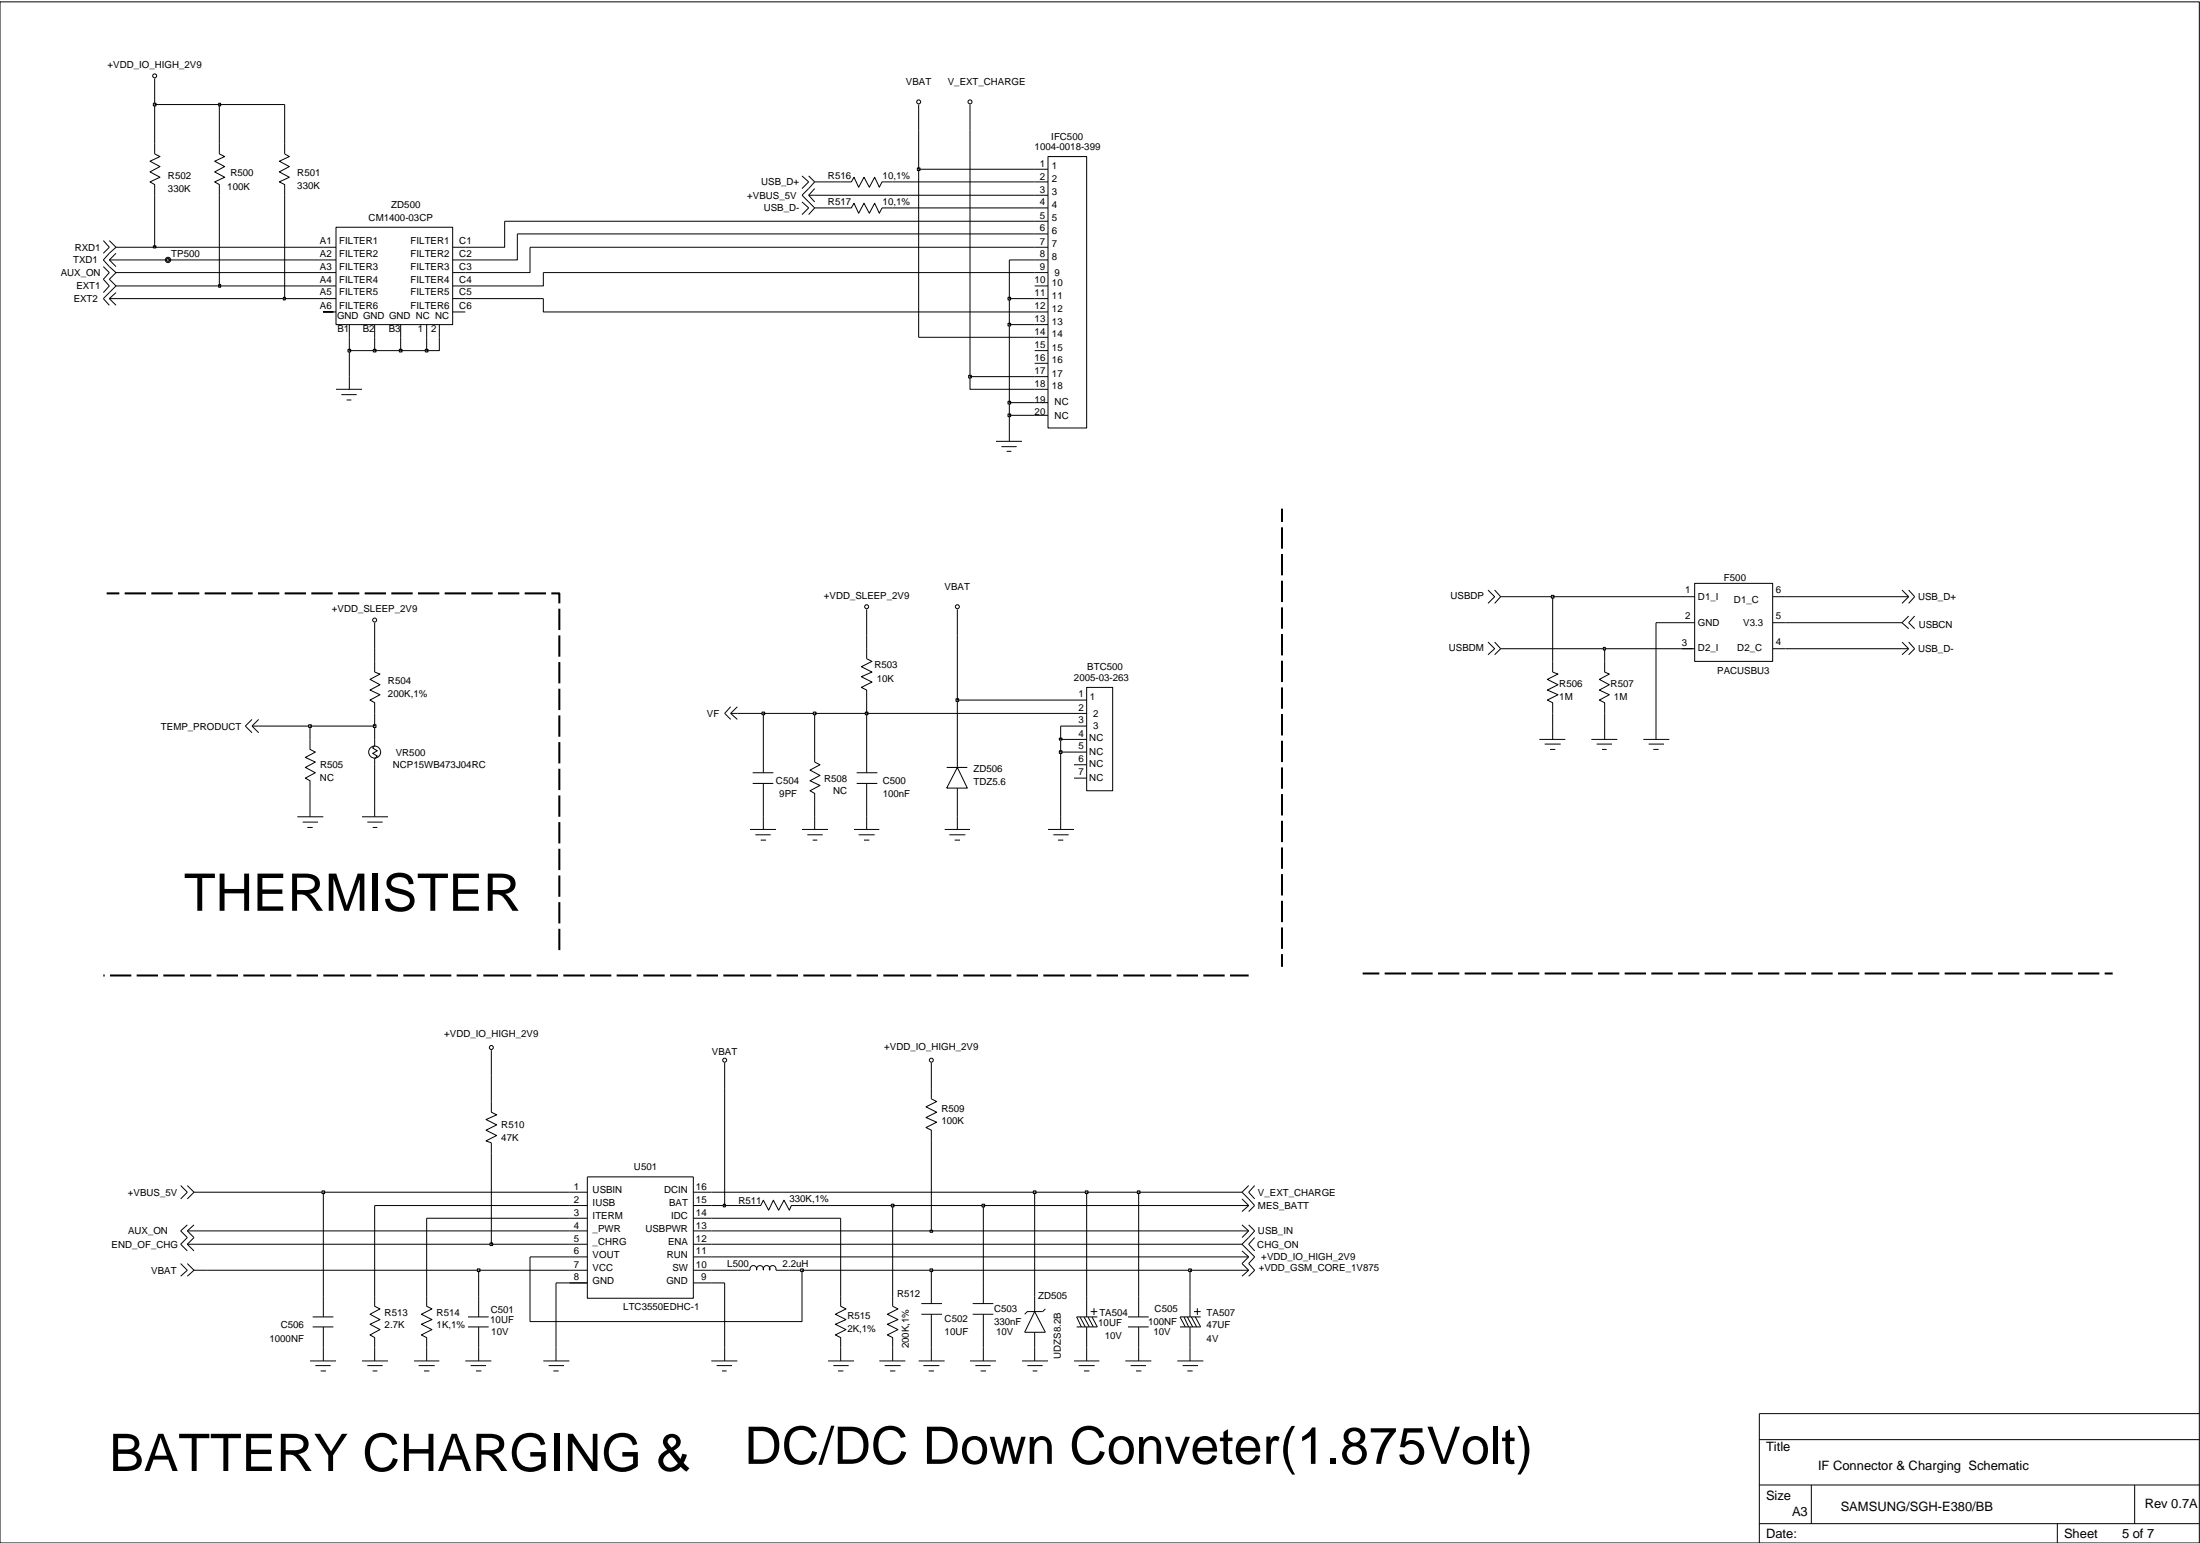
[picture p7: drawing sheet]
<svg xmlns="http://www.w3.org/2000/svg" width="279mm" height="196mm" viewBox="0 0 279 196" stroke-linecap="round" stroke-linejoin="round" font-family="sans-serif">
<g fill="none" stroke="#000" stroke-width=".13">
<path d="M19.6 18.2v1.3l.7 .4-1.3 .6 1.3 .6-1.3 .7 1.3 .7-1.3 .6 .6 .3v1.4M19.6 10v3.3M27.9 18.2v1.3l.6 .4-1.2 .6 1.2 .6-1.2 .7 1.2 .7-1.2 .6 .6 .3v1.4M36.2 18.2v1.3l.5 .4-1.2 .6 1.2 .6-1.2 .7 1.2 .7-1.2 .6 .7 .3v1.4M116.7 13.3v3.3M123.2 13.3v3.3M133.1 19.9h4.9v34.4h-4.9zM13.1 30.5l.8 .9-.8 .8M13.1 33.8l.8 .8-.8 .9 .8 .8-.8 .8M13.9 30.5l.8 .9-1.6 1.6 1.6 1.6-.8 .9 .8 .8-1.6 1.6 .8 .9M13.9 37.9l.8 .9M13.9 37.9h.8"/>
<path d="M13.9 33h.8M13.9 33l.8 .8M14.7 37.1l-.8 .8M14.7 32.2l-.8 .8M41.1 37.9h1.6M41.1 33h1.6M41.1 34.6h1.6M41.1 36.3h1.6M41.1 31.4h1.6M42.3 39.6h-1.2h1.6M42.7 28.9h14.8v12.3h-14.8zM57.5 37.9h1.6"/>
<path d="M57.5 33h1.6M57.5 34.6h1.6M57.5 36.3h1.6M57.5 39.6h1.6M57.5 31.4h1.6M101.9 22.3l.8 .8-.8 .8M101.9 25.6l.8 .8-.8 .8M102.7 24.8h.8M102.7 22.3l.8 .8-1.6 1.7 1.6 1.6-.8 .8M102.7 24.8l.8 .8M103.5 23.9l-.8 .9M106.8 26.4h1.3l.4-.6 .6 1.3 .6-1.3 .7 1.3 .7-1.3 .6 1.3 .3-.7h1.4"/>
<path d="M106.8 23.1h1.3l.4-.6 .6 1.3 .6-1.3 .7 1.3 .7-1.3 .6 1.3 .3-.7h1.4M131.4 26.4h1.7M131.4 37.9h1.7M131.4 28.1h1.7M131.4 21.5h1.7M131.4 33h1.7M131.4 34.6h1.7M131.4 36.3h1.7M131.4 39.6h1.7M131.4 29.7h1.7M131.4 23.1h1.7M131.4 24.8h1.7"/>
<path d="M131.4 31.4h1.7M42.7 49.4h3.3M43.3 50.1h2M44 50.8h.6M44.4 41.2v1.6M44.4 47.8v1.6M47.6 41.2v1.6M50.9 41.2v1.6M54.2 41.2v1.6M55.8 41.2v1.6M126.5 56h3.3M127.2 56.7h1.9"/>
<path d="M127.8 57.3h.6M128.2 54.3v1.7M131.4 42.8h1.7M131.4 41.2h1.7M131.4 52.7h1.7M131.4 44.5h1.7M131.4 46.1h1.7M131.4 47.8h1.7M131.4 51.1h1.7M131.4 49.4h1.7M47.6 79.1v3.3M110.1 77.4v3.3"/>
<path d="M121.6 77.4v3.3M189 74.9l.8 .9-.8 .8M189.8 74.9l.8 .9-.8 .8M213.6 75.8h1.6M213.6 79.1h1.6M215.2 74.1h9.9v9.9h-9.9zM225.1 75.8h1.6M225.1 79.1h1.6M241.6 74.9l.8 .9M241.6 75.8h.8M242.4 74.9l.8 .9-.8 .8M242.4 75.8l-.8 .8"/>
<path d="M242.4 78.2l-.8 .9 .8 .7M243.2 78.2l-.8 .9 .8 .7M32 92.2h.9M32 91.3l-.8 .9 .8 .8M32 92.2l.9 .8M32.9 91.3l-.9 .9M39.4 93.9v1.2l.6 .4-1.2 .7 1.2 .6-1.2 .6 1.2 .7-1.2 .7 .6 .3v1.3M47.6 84v1.3l.7 .3-1.3 .7 1.3 .6-1.3 .7 1.3 .6-1.3 .7 .6 .3v1.4M47.6 93.9v.7l-.3 .4 .6 .3-.6 .4 .6 .3-.3 .3v.8M92.8 89.7l-.8 .9 .8 .7M92.8 90.6l.8 .7M92.8 90.6h.8"/>
<path d="M93.6 89.7l-.8 .9M95.6 98.1h2.6M95.6 99.5h2.6M96.9 95.5v2.6M96.9 99.5v2.6M103.5 95.5v1.3l.6 .3-1.2 .7 1.2 .6-1.2 .7 1.2 .6-1.2 .7 .6 .3v1.4M108.8 98.1h2.6M108.8 99.5h2.6M110.1 82.4v1.2l.6 .4-1.3 .6 1.3 .7-1.3 .6 1.3 .7-1.3 .7 .7 .3v1.3M110.1 95.5v2.6M110.1 99.5v2.6M120.2 97.4h2.7"/>
<path d="M121.6 97.4l1.3 2.7h-2.7zM121.6 95.5v1.9M136.4 90.6h1.6M136.4 93.9h1.6M136.4 88.9h1.6M136.4 98.8h1.6M136.4 92.2h1.6M136.4 97.1h1.6M136.4 95.5h1.6M138 87.3h3.3v13.1h-3.3zM189 81.5l.8 .9-.8 .7M189.8 81.5l.8 .9-.8 .7"/>
<path d="M195.5 93.9h3.3M196.2 94.5h2M196.8 95.1h.7M197.2 84v1.3l.7 .3-1.4 .7 1.4 .6-1.4 .7 1.4 .6-1.4 .7 .7 .3v1.4M197.2 92.2v1.7M202.1 93.9h3.3M202.8 94.5h1.9M203.5 95.1h.5M203.8 84v1.3l.6 .3-1.3 .7 1.3 .6-1.3 .7 1.3 .6-1.3 .7 .7 .3v1.4M203.8 92.2v1.7M208.7 93.9h3.3M209.4 94.5h1.9"/>
<path d="M210 95.1h.7M210.3 92.2v1.7M213.6 82.4h1.6M225.1 82.4h1.6M241.6 81.5l.8 .9M241.6 82.4h.8M242.4 81.5l.8 .9-.8 .7M242.4 82.4l-.8 .7M37.8 103.7h3.3M38.4 104.4h2M39 105.1h.7M39.4 102.1v1.6"/>
<path d="M46 103.7h3.3M46.7 104.4h1.9M47.3 105.1h.6M47.6 102.1v1.6M95.2 105.3h3.4M95.9 106h2M96.6 106.7h.7M96.9 103.7v1.6M101.9 105.3h3.3M102.5 106h2M103.2 106.7h.6M103.5 103.7v1.6"/>
<path d="M108.5 105.3h3.2M109.1 106h2M109.7 106.7h.7M110.1 103.7v1.6M120 105.3h3.2M120.6 106h2M121.2 106.7h.7M121.6 100.1v2M121.6 103.7v1.6M133.1 105.3h3.3M133.8 106h1.9M134.4 106.7h.6"/>
<path d="M134.7 103.7v1.6M62.4 139.9v1.3l.7 .3-1.4 .6 1.4 .7-1.4 .7 1.4 .7-1.4 .6 .7 .3v1.4M62.4 133.3v3.2M92 134.9v3.3M118.3 134.9v4.6l.7 .4-1.4 .6 1.4 .7-1.4 .7 1.4 .6-1.4 .7 .7 .3v1.3M22.9 150.5l.9 .9-.9 .8M23.8 156.3l.8 .8-.8 .9 .8 .8M23.8 155.5l-.9 .8 .9 .8-.9 .9 .9 .8M23.8 158h.8M23.8 156.3h.8M23.8 150.5l.8 .9-.8 .8M24.6 155.5l-.8 .8"/>
<path d="M41.1 151.4v15.8M47.6 153.1v12.7l.7 .4-1.3 .7 1.3 .6-1.3 .6 1.3 .7-1.3 .7 .6 .3v3M54.2 154.7v11.1l.7 .4-1.4 .7 1.4 .6-1.4 .6 1.4 .7-1.4 .7 .7 .3v3M67.3 159.6v8.2h34.6v-6.5M72.3 153.1h2.3M72.3 158h2.3M72.3 151.4h2.3M72.3 154.7h2.3M72.3 156.3h2.3M72.3 159.6h2.3M74.6 149.4h13.5v15.4h-13.5zM88.1 153.1h2.2"/>
<path d="M88.1 158h2.2M88.1 151.4h2.2M88.1 154.7h2.2M88.1 156.3h2.2M88.1 159.6h2.2M95.2 153.1h1.4l.3-.7 .7 1.3 .6-1.3 .7 1.3 .7-1.3 .6 1.3 .3-.6h1.4M106.8 154.7v11.1l.6 .4-1.3 .7 1.3 .6-1.3 .6 1.3 .7-1.3 .7 .7 .3v3M113.4 153.1v12.7l.6 .4-1.3 .7 1.3 .6-1.3 .6 1.3 .7-1.3 .7 .7 .3v3M124.9 153.1v12.4M131.4 151.4v15.1M138 151.4v15.8M144.6 151.4v15.8"/>
<path d="M157.7 152.2l.9 .9-.9 .7M157.7 153.1h.9M157.7 156.3h.9M157.7 159.6h.9M157.7 155.5l.9 .8M157.7 158.8l.9 .8M158.6 150.5l-.9 .9 1.6 1.7-.7 .7M158.6 159.6l-.9 .8 .9 .9M158.6 155.5l.7 .8-1.6 1.7 1.6 1.6-.7 .8 .7 .9-.7 .7M158.6 156.3l-.9 .8M159.3 157.1l-.7 .9 .7 .8M159.3 150.5l-.7 .9 .7 .8"/>
<path d="M22.9 160.4l.9 .9-.9 .7M23.8 160.4l.8 .9-.8 .7M24.6 161.3h36.2v5.9M39.4 172.8h3.3M39.7 167.2h2.6M39.7 168.5h2.6M40 173.4h2M40.7 174.1h.7M41.1 168.5v4.3M46 172.8h3.3M46.7 173.4h1.9M47.3 174.1h.6"/>
<path d="M52.6 172.8h3.2M53.2 173.4h2M53.8 174.1h.7M59.1 172.8h3.3M59.4 167.2h2.7M59.4 168.5h2.7M59.8 173.4h1.9M60.5 174.1h.6M60.8 168.5v4.3M69 172.8h3.3M69.7 173.4h1.9M70.3 174.1h.7"/>
<path d="M72.3 161.3h2.3M74.6 162.9h-4v9.9M88.1 162.9h3.9v9.9M88.1 161.3h2.2M90.3 172.8h3.3M91 173.4h2M91.7 174.1h.6M93.6 161.3h1.6M95.3 161.3a.42 .42 0 0 1 .4-.6 .42 .42 0 0 1 .4 .6M96.1 161.3a.42 .42 0 0 1 .4-.6 .42 .42 0 0 1 .4 .6M97 161.3a.42 .42 0 0 1 .4-.6 .42 .42 0 0 1 .3 .6M97.7 161.3a.42 .42 0 0 1 .4-.6 .42 .42 0 0 1 .4 .6"/>
<path d="M98.6 161.3h1.6M105.2 172.8h3.3M105.8 173.4h2M106.4 174.1h.7M111.7 172.8h3.3M112.4 173.4h2M113 174.1h.7M116.7 172.8h3.3M117 166.9h2.6M117 165.5h2.6M117.3 173.4h2M117.9 174.1h.7"/>
<path d="M118.3 161.3v4.2M118.3 166.9v5.9M123.2 172.8h3.3M123.5 166.9h2.7M123.5 165.5h2.7M123.9 173.4h1.9M124.5 174.1h.7M124.9 166.9v5.9M129.8 172.8h3.3M130.5 173.4h1.9M131.1 174.1h.6M131.4 169.1v3.7"/>
<path d="M131.4 166.5l1.4 2.6h-2.7zM132.8 166.2l-.4 .3h-1.9l-.4 .4M136.4 172.8h3.2M137 173.4h2M137.2 167.2l.6 1.3M137.7 174.1h.6M137.7 167.2l.6 1.3M138 168.5v4.3M138.2 167.2l.7 1.3M138.5 166.5h.9M138.7 167.2l.7 1.3h-2.7M138.9 166.1v.8"/>
<path d="M139.4 167.2h-2.7l.6 1.3M142.9 172.8h3.3M143.3 167.2h2.6M143.3 168.5h2.6M143.6 173.4h1.9M144.3 174.1h.6M144.6 168.5v4.3M149.5 172.8h3.3M150.2 173.4h1.9M150.4 167.2l.6 1.3M150.8 167.2l.7 1.3M150.8 174.1h.7"/>
<path d="M151.1 161.3v5.9M151.1 168.5v4.3M151.3 167.2l.7 1.3M151.6 166.5h.9M151.8 167.2l.7 1.3h-2.6M152.1 166.1v.8M152.5 167.2h-2.6l.6 1.3M157.7 161.3h.9M158.6 161.3l-.9 .7"/>
<circle cx="19.6" cy="9.6" r=".25"/>
<circle cx="116.7" cy="12.9" r=".25"/>
<circle cx="123.2" cy="12.9" r=".25"/>
<circle cx="21.3" cy="33" r=".34"/>
<circle cx="47.6" cy="78.7" r=".25"/>
<circle cx="110.1" cy="77" r=".25"/>
<circle cx="121.6" cy="77" r=".25"/>
<circle cx="47.6" cy="95.5" r=".76"/>
<circle cx="62.4" cy="133" r=".25"/>
<circle cx="92" cy="134.6" r=".25"/>
<circle cx="118.3" cy="134.6" r=".25"/>
</g>
<path d="M60.6 161.1h.4v.3h-.4z" fill="#c3c3c3"/>
<path d="M60.6 161.1h.4v.3h-.4zM60.8 161.3h11.5M90.3 161.3h3.3M100.2 161.3h1.7" fill="none" stroke="#000" stroke-width=".13"/>
<path d="M101.7 161.1h.3v.3h-.3z" fill="#c3c3c3"/>
<path d="M101.7 161.1h.3v.3h-.3zM101.9 161.3h16.4" fill="none" stroke="#000" stroke-width=".13"/>
<path d="M118.1 161.1h.3v.3h-.3z" fill="#c3c3c3"/>
<path d="M118.1 161.1h.3v.3h-.3zM118.3 161.3h32.8" fill="none" stroke="#000" stroke-width=".13"/>
<path d="M151 161.1h.3v.3h-.3z" fill="#c3c3c3"/>
<path d="M24.6 158h37.8M67.3 159.6h5M90.3 159.6h67.4M151 161.1h.3v.3h-.3zM151.1 161.3h6.6" fill="none" stroke="#000" stroke-width=".13"/>
<path d="M62.2 157.8h.4v.3h-.4z" fill-rule="evenodd" fill="#c3c3c3"/>
<path d="M24.6 156.3h47.7M62.2 157.8h.4v.3h-.4zM62.4 146.5v11.5h9.9M90.3 158h67.4M90.3 156.3h28" fill="none" stroke="#000" stroke-width=".13"/>
<path d="M118.1 156.2h.3v.2h-.3z" fill="#c3c3c3"/>
<path d="M47.6 153.1h24.7M54.2 154.7h18.1M90.3 154.7h16.5M90.3 153.1h1.7M118.1 156.2h.3v.2h-.3zM118.3 144.8v11.5h39.4" fill="none" stroke="#000" stroke-width=".13"/>
<path d="M91.9 152.9h.2v.3h-.2z" fill-rule="evenodd" fill="#c3c3c3"/>
<path d="M92 138.2v14.9h3.2M91.9 152.9h.2v.3h-.2zM101.9 153.1h11.5" fill="none" stroke="#000" stroke-width=".13"/>
<path d="M113.2 152.9h.3v.3h-.3z" fill-rule="evenodd" fill="#c3c3c3"/>
<path d="M113.2 152.9h.3v.3h-.3zM113.4 153.1h11.5" fill="none" stroke="#000" stroke-width=".13"/>
<path d="M124.7 152.9h.4v.3h-.4z" fill="#c3c3c3"/>
<path d="M24.6 151.4h16.5M124.7 152.9h.4v.3h-.4zM124.9 153.1h32.8" fill="none" stroke="#000" stroke-width=".13"/>
<path d="M40.9 151.2h.3v.3h-.3z" fill-rule="evenodd" fill="#c3c3c3"/>
<path d="M40.9 151.2h.3v.3h-.3zM41.1 151.4h31.2M90.3 151.4h41.1" fill="none" stroke="#000" stroke-width=".13"/>
<path d="M131.2 151.2h.4v.3h-.4z" fill="#c3c3c3"/>
<path d="M131.2 151.2h.4v.3h-.4zM131.4 151.4h6.6" fill="none" stroke="#000" stroke-width=".13"/>
<path d="M137.8 151.2h.4v.3h-.4z" fill="#c3c3c3"/>
<path d="M137.8 151.2h.4v.3h-.4zM138 151.4h6.6" fill="none" stroke="#000" stroke-width=".13"/>
<path d="M144.4 151.2h.4v.3h-.4z" fill="#c3c3c3"/>
<g fill="none" stroke="#000" stroke-width=".13">
<path d="M47.6 97.1v5M96.9 90.6v4.9M103.5 90.6v4.9M110.1 90.6v4.9M121.6 92.2v3.3M134.7 95.5v8.2M39.4 100.4v1.7M96.9 102.1v1.6M103.5 102.1v1.6M110.1 102.1v1.6M121.6 102.1v1.6M62.4 136.5v3.4"/>
<path d="M144.4 151.2h.4v.3h-.4zM144.6 151.4h13.1"/>
</g>
<path d="M134.5 95.3h.4v.4h-.4z" fill="#c3c3c3"/>
<path d="M39.4 92.2v1.7M47.6 92.2v1.7M134.5 95.3h.4v.4h-.4zM134.7 93.9v1.6h1.7" fill="none" stroke="#000" stroke-width=".13"/>
<path d="M134.5 93.7h.4v.3h-.4z" fill="#c3c3c3"/>
<path d="M32.9 92.2h6.5M134.5 93.7h.4v.3h-.4zM134.7 92.2v1.7h1.7" fill="none" stroke="#000" stroke-width=".13"/>
<path d="M39.2 92h.3v.4h-.3z" fill-rule="evenodd" fill="#c3c3c3"/>
<path d="M39.2 92h.3v.4h-.3zM39.4 92.2h8.2" fill="none" stroke="#000" stroke-width=".13"/>
<path d="M47.4 92h.4v.4h-.4z" fill-rule="evenodd" fill="#c3c3c3"/>
<path d="M210.3 79.1v13.1M47.4 92h.4v.4h-.4zM47.6 90.6v1.6M93.6 90.6h3.3M121.6 88.9v3.3M134.7 92.2h1.7M197.2 90.6v1.6M203.8 90.6v1.6" fill="none" stroke="#000" stroke-width=".13"/>
<path d="M96.8 90.4h.3v.3h-.3z" fill-rule="evenodd" fill="#c3c3c3"/>
<path d="M96.8 90.4h.3v.3h-.3zM96.9 90.6h6.6" fill="none" stroke="#000" stroke-width=".13"/>
<path d="M103.3 90.4h.3v.3h-.3z" fill-rule="evenodd" fill="#c3c3c3"/>
<path d="M103.3 90.4h.3v.3h-.3zM103.5 90.6h6.6" fill="none" stroke="#000" stroke-width=".13"/>
<path d="M109.9 90.4h.3v.3h-.3z" fill="#c3c3c3"/>
<path d="M109.9 90.4h.3v.3h-.3zM110.1 88.9v1.7h26.3" fill="none" stroke="#000" stroke-width=".13"/>
<path d="M121.4 88.7h.4v.4h-.4z" fill-rule="evenodd" fill="#c3c3c3"/>
<path d="M197.2 75.8v8.2M47.6 82.4v1.6M110.1 80.7v1.7M121.4 88.7h.4v.4h-.4zM121.6 80.7v8.2h14.8M190.6 82.4h13.2v1.6" fill="none" stroke="#000" stroke-width=".13"/>
<path d="M203.6 82.2h.3v.3h-.3z" fill="#c3c3c3"/>
<path d="M190.6 75.8h6.6M210.3 79.1h3.3M226.7 79.1h14.9M203.6 82.2h.3v.3h-.3zM203.8 82.4h9.8M226.7 82.4h14.9" fill="none" stroke="#000" stroke-width=".13"/>
<path d="M197 75.6h.4v.3h-.4z" fill="#c3c3c3"/>
<path d="M128.2 52.7v1.6M197 75.6h.4v.3h-.4zM197.2 75.8h16.4M226.7 75.8h14.9" fill="none" stroke="#000" stroke-width=".13"/>
<path d="M128 52.6h.4v.3h-.4z" fill="#c3c3c3"/>
<path d="M128 52.6h.4v.3h-.4zM128.2 51.1v1.6h3.2" fill="none" stroke="#000" stroke-width=".13"/>
<path d="M128 51h.4v.3h-.4z" fill-rule="evenodd" fill="#c3c3c3"/>
<path d="M44.4 44.5v3.3M123.2 47.8v1.6h8.2M128 51h.4v.3h-.4zM128.2 41.2v9.9h3.2" fill="none" stroke="#000" stroke-width=".13"/>
<path d="M123 47.6h.4v.4h-.4z" fill="#c3c3c3"/>
<path d="M123.2 16.6v31.2h8.2M123 47.6h.4v.4h-.4z" fill="none" stroke="#000" stroke-width=".13"/>
<path d="M44.2 44.3h.3v.4h-.3z" fill-rule="evenodd" fill="#c3c3c3"/>
<path d="M44.2 44.3h.3v.4h-.3zM44.4 42.8v1.7h3.2" fill="none" stroke="#000" stroke-width=".13"/>
<path d="M47.4 44.3h.4v.4h-.4z" fill-rule="evenodd" fill="#c3c3c3"/>
<path d="M47.4 44.3h.4v.4h-.4zM47.6 42.8v1.7h3.3" fill="none" stroke="#000" stroke-width=".13"/>
<path d="M50.7 44.3h.4v.4h-.4z" fill-rule="evenodd" fill="#c3c3c3"/>
<path d="M50.7 44.3h.4v.4h-.4zM50.9 42.8v1.7h3.3" fill="none" stroke="#000" stroke-width=".13"/>
<path d="M54 44.3h.4v.4h-.4z" fill-rule="evenodd" fill="#c3c3c3"/>
<path d="M116.7 21.5v21.3h14.7M54 44.3h.4v.4h-.4zM54.2 42.8v1.7h1.6v-1.7" fill="none" stroke="#000" stroke-width=".13"/>
<path d="M128 41h.4v.4h-.4z" fill="#c3c3c3"/>
<path d="M14.7 37.9h21.5M69 37.9v1.7h62.4M128.2 37.9v3.3h3.2M128 41h.4v.4h-.4z" fill="none" stroke="#000" stroke-width=".13"/>
<path d="M36 37.7h.2v.4h-.2z" fill-rule="evenodd" fill="#c3c3c3"/>
<path d="M36 37.7h.2v.4h-.2zM36.2 24.8v13.1h4.9M59.1 37.9h9.9" fill="none" stroke="#000" stroke-width=".13"/>
<path d="M128 37.7h.4v.4h-.4z" fill-rule="evenodd" fill="#c3c3c3"/>
<path d="M14.7 36.3h13.2M128 37.7h.4v.4h-.4zM128.2 33v4.9h3.2" fill="none" stroke="#000" stroke-width=".13"/>
<path d="M27.8 36.1h.2v.4h-.2z" fill-rule="evenodd" fill="#c3c3c3"/>
<path d="M14.7 34.6h26.4M14.7 33h6.6M27.8 36.1h.2v.4h-.2zM27.9 24.8v11.5h13.2M67.3 31.4v3.2h-8.2M131.4 34.6h-62.4v1.7h-9.9" fill="none" stroke="#000" stroke-width=".13"/>
<path d="M21.2 32.8h.3v.4h-.3z" fill="#c3c3c3"/>
<path d="M14.7 31.4h4.9M21.2 32.8h.3v.4h-.3zM21.3 33h19.8M65.7 29.7v3.3h-6.6M128.2 33h3.2" fill="none" stroke="#000" stroke-width=".13"/>
<path d="M19.5 31.2h.3v.3h-.3z" fill="#c3c3c3"/>
<path d="M19.5 31.2h.3v.3h-.3zM19.6 24.8v6.6h21.5M65.7 29.7h65.7M67.3 31.4h64.1M103.5 26.4h3.3M103.5 24.8h27.9M103.5 23.1h3.3M113.4 26.4h18M113.4 23.1h18M131.4 28.1h-67.3v3.3h-5" fill="none" stroke="#000" stroke-width=".13"/>
<path d="M116.5 21.3h.3v.4h-.3z" fill-rule="evenodd" fill="#c3c3c3"/>
<path d="M19.6 13.3v4.9M27.9 13.3v4.9M36.2 13.3v4.9M116.7 16.6v4.9h14.7M116.5 21.3h.3v.4h-.3z" fill="none" stroke="#000" stroke-width=".13"/>
<path d="M19.5 13.1h.3v.3h-.3z" fill-rule="evenodd" fill="#c3c3c3"/>
<path d="M19.5 13.1h.3v.3h-.3zM19.6 13.3h8.3" fill="none" stroke="#000" stroke-width=".13"/>
<path d="M27.8 13.1h.2v.3h-.2z" fill-rule="evenodd" fill="#c3c3c3"/>
<path d="M0 .2h279.3v195.7h-279.3zM27.8 13.1h.2v.3h-.2zM27.9 13.3h8.3M279.3 179.5h-55.9v16.4M223.4 193.4h55.9M223.4 188.5h55.9M223.4 182.8h55.9M230 188.5v4.9M261.3 193.4v2.5M271.1 188.5v4.9" fill="none" stroke="#000" stroke-width=".13"/>
<g fill="none" stroke="#000" stroke-width=".25">
<path d="M13.5 75.3h1.7M15.8 75.3h2.7M19.2 75.3h2.7M22.6 75.3h2.7M26 75.3h2.7M29.4 75.3h2.7M32.8 75.3h2.7M36.2 75.3h2.7M39.5 75.3h2.7M42.9 75.3h2.7M46.3 75.3h2.7M49.7 75.3h2.7"/>
<path d="M53.1 75.3h2.7M56.5 75.3h2.7M59.9 75.3h2.7M63.2 75.3h2.8M66.6 75.3h2.7M70 75.3h1v1.3M71 77.3v2.7M162.8 64.6v1.7M162.8 67v2.7M162.8 70.3v2.7M162.8 73.7v2.7M162.8 77.1v2.7"/>
<path d="M71 80.7v2.7M71 84.1v2.7M71 87.4v2.8M71 90.8v2.7M71 94.2v2.7M71 97.6v2.7M162.8 80.5v2.7M162.8 83.9v2.7M162.8 87.3v2.7M162.8 90.7v2.7M162.8 94v2.8M162.8 97.4v2.7"/>
<path d="M71 101v2.7M71 104.4v2.7M71 107.8v2.7M71 111.1v2.8M71 114.5v2.7M71 117.9v2.7M162.8 100.8v2.7M162.8 104.2v2.7M162.8 107.6v2.7M162.8 111v2.7M162.8 114.4v2.7M162.8 117.8v2.7"/>
<path d="M13.1 123.8h.2M14 123.8h2.7M17.4 123.8h2.7M20.7 123.8h2.8M24.1 123.8h2.7M27.5 123.8h2.7M30.9 123.8h2.7M34.3 123.8h2.7M37.7 123.8h2.7M41.1 123.8h2.7M44.4 123.8h2.8M47.8 123.8h2.7"/>
<path d="M51.2 123.8h2.7M54.6 123.8h2.7M58 123.8h2.7M61.4 123.8h2.7M64.8 123.8h2.7M68.2 123.8h2.7M71.5 123.8h2.8M74.9 123.8h2.7M78.3 123.8h2.7M81.7 123.8h2.7M85.1 123.8h2.7M88.5 123.8h2.7"/>
<path d="M91.9 123.8h2.7M95.2 123.8h2.8M98.6 123.8h2.7M102 123.8h2.7M105.4 123.8h2.7M108.8 123.8h2.7M112.2 123.8h2.7M115.6 123.8h2.7M119 123.8h2.7M122.3 123.8h2.8M125.7 123.8h2.7M129.1 123.8h2.7"/>
<path d="M132.5 123.8h2.7M135.9 123.8h2.7M139.3 123.8h2.7M142.7 123.8h2.7M146 123.8h2.8M149.4 123.8h2.7M152.8 123.8h2.7M156.2 123.8h2.4M162.8 121.1v1.6M173.1 123.6h2.1M175.9 123.6h2.7M179.2 123.6h2.7"/>
<path d="M182.6 123.6h2.7M186 123.6h2.7M189.4 123.6h2.7M192.8 123.6h2.7M196.2 123.6h2.7M199.6 123.6h2.7M202.9 123.6h2.8M206.3 123.6h2.7M209.7 123.6h2.7M213.1 123.6h2.7M216.5 123.6h2.7M219.9 123.6h2.7"/>
<path d="M223.3 123.6h2.7M226.7 123.6h2.7M230 123.6h2.7M233.4 123.6h2.7M236.8 123.6h2.7M240.2 123.6h2.7M243.6 123.6h2.7M247 123.6h2.7M250.4 123.6h2.7M253.7 123.6h2.8M257.1 123.6h2.7M260.5 123.6h2.7"/>
<path d="M263.9 123.6h2.7M267.3 123.6h1"/>
</g>
<g font-size="6.6">
<text x="23.4" y="115.6">THERMISTER</text>
<text x="94.5" y="185.9">DC/DC Down Conveter(1.875Volt)</text>
<text x="13.9" y="186.8">BATTERY CHARGING &amp;</text>
</g>
<g font-size="1.6">
<text x="224.3" y="184.2">Title</text>
<text x="224.3" y="190.4">Size</text>
<text x="230.9" y="186.7">IF Connector &amp; Charging Schematic</text>
<text x="233.8" y="191.8">SAMSUNG/SGH-E380/BB</text>
<text x="272.4" y="191.4">Rev 0.7A</text>
<text x="224.3" y="195.3">Date:</text>
<text x="227.6" y="192.4">A3</text>
<text x="262.1" y="195.3">Sheet</text>
<text x="269.5" y="195.3">5 of 7</text>
</g>
<g font-size="1.2">
<text x="13.7" y="8.6">+VDD_IO_HIGH_2V9</text>
<text x="115.1" y="10.8">VBAT</text>
<text x="120.4" y="10.8">V_EXT_CHARGE</text>
<text x="133.5" y="17.8">IFC500</text>
<text x="21.3" y="22.8">R502</text>
<text x="29.3" y="22.4">R500</text>
<text x="37.8" y="22.3">R501</text>
<text x="37.8" y="23.9">330K</text>
<text x="96.7" y="23.5">USB_D+</text>
<text x="105.2" y="22.8">R516</text>
<text x="112.1" y="22.8">10,1%</text>
<text x="131.4" y="19">1004-0018-399</text>
<text x="132.1" y="22.8">2</text>
<text x="132.1" y="21.1">1</text>
<text x="133.6" y="23.1">2</text>
<text x="133.6" y="21.5">1</text>
<text x="21.3" y="24.4">330K</text>
<text x="28.9" y="24.1">100K</text>
<text x="46.8" y="28.1">CM1400-03CP</text>
<text x="49.7" y="26.4">ZD500</text>
<text x="94.9" y="25.2">+VBUS_5V</text>
<text x="97" y="26.8">USB_D-</text>
<text x="105.2" y="26">R517</text>
<text x="112.1" y="26">10,1%</text>
<text x="132.1" y="26.1">4</text>
<text x="132.1" y="27.8">5</text>
<text x="132.1" y="29.4">6</text>
<text x="132.1" y="24.5">3</text>
<text x="133.6" y="26.4">4</text>
<text x="133.6" y="28.1">5</text>
<text x="133.6" y="29.7">6</text>
<text x="133.6" y="24.8">3</text>
<text x="7.7" y="35.1">AUX_ON</text>
<text x="9.3" y="33.4">TXD1</text>
<text x="9.5" y="31.8">RXD1</text>
<text x="21.8" y="32.6">TP500</text>
<text x="40.6" y="34.3">A3</text>
<text x="40.6" y="35.9">A4</text>
<text x="40.6" y="31">A1</text>
<text x="40.6" y="32.6">A2</text>
<text x="43.1" y="34.3">FILTER3</text>
<text x="43.1" y="35.9">FILTER4</text>
<text x="43.1" y="31">FILTER1</text>
<text x="43.1" y="32.6">FILTER2</text>
<text x="52.2" y="34.3">FILTER3</text>
<text x="52.2" y="32.6">FILTER2</text>
<text x="52.2" y="31">FILTER1</text>
<text x="52.2" y="35.9">FILTER4</text>
<text x="58.3" y="32.6">C2</text>
<text x="58.3" y="34.3">C3</text>
<text x="58.3" y="31">C1</text>
<text x="58.3" y="35.9">C4</text>
<text x="131.4" y="36">10</text>
<text x="132.1" y="31.1">7</text>
<text x="132.1" y="32.7">8</text>
<text x="132.1" y="34.3">9</text>
<text x="133.6" y="31.4">7</text>
<text x="133.6" y="33">8</text>
<text x="133.9" y="35">9</text>
<text x="9.4" y="38.4">EXT2</text>
<text x="9.7" y="36.7">EXT1</text>
<text x="40.6" y="37.5">A5</text>
<text x="40.6" y="39.2">A6</text>
<text x="42.8" y="40.5">GND GND GND NC NC</text>
<text x="43.1" y="37.5">FILTER5</text>
<text x="43.1" y="39.2">FILTER6</text>
<text x="52.2" y="39.2">FILTER6</text>
<text x="52.2" y="37.5">FILTER5</text>
<text x="58.3" y="39.2">C6</text>
<text x="58.3" y="37.5">C5</text>
<text x="131.4" y="39.3">12</text>
<text x="131.4" y="40.9">13</text>
<text x="131.4" y="37.6">11</text>
<text x="133.6" y="41.2">13</text>
<text x="133.6" y="36.3">10</text>
<text x="133.6" y="37.9">11</text>
<text x="133.6" y="39.6">12</text>
<text x="42.9" y="42.1">B1</text>
<text x="46.1" y="42.1">B2</text>
<text x="49.4" y="42.1">B3</text>
<text x="53.1" y="42.1">1</text>
<text x="54.8" y="42.1">2</text>
<text x="131.4" y="42.6">14</text>
<text x="131.4" y="44.2">15</text>
<text x="131.4" y="45.8">16</text>
<text x="131.4" y="47.5">17</text>
<text x="133.6" y="42.8">14</text>
<text x="133.6" y="44.5">15</text>
<text x="133.6" y="46.1">16</text>
<text x="133.6" y="47.8">17</text>
<text x="131.4" y="51.1">19</text>
<text x="131.4" y="52.7">20</text>
<text x="131.4" y="49.1">18</text>
<text x="133.6" y="49.4">18</text>
<text x="133.9" y="51.5">NC</text>
<text x="133.9" y="53.2">NC</text>
<text x="42.2" y="77.6">+VDD_SLEEP_2V9</text>
<text x="104.6" y="76">+VDD_SLEEP_2V9</text>
<text x="120" y="74.9">VBAT</text>
<text x="184.2" y="76">USBDP</text>
<text x="214" y="75.3">1</text>
<text x="215.6" y="76.2">D1_I</text>
<text x="218.9" y="73.7">F500</text>
<text x="220.2" y="76.6">D1_C</text>
<text x="225.6" y="75.3">6</text>
<text x="243.6" y="76.2">USB_D+</text>
<text x="184" y="82.6">USBDM</text>
<text x="213.6" y="82">3</text>
<text x="214" y="78.6">2</text>
<text x="215.6" y="82.6">D2_I</text>
<text x="215.6" y="79.5">GND</text>
<text x="220.6" y="82.7">D2_C</text>
<text x="221.4" y="79.5">V3.3</text>
<text x="225.6" y="81.9">4</text>
<text x="225.6" y="78.6">5</text>
<text x="243.6" y="82.8">USB_D-</text>
<text x="243.7" y="79.7">USBCN</text>
<text x="49.3" y="88.5">200K,1%</text>
<text x="49.3" y="86.8">R504</text>
<text x="111" y="84.9">R503</text>
<text x="111.3" y="86.6">10K</text>
<text x="136.4" y="86.4">2005-03-263</text>
<text x="137" y="88.5">1</text>
<text x="138.1" y="85.1">BTC500</text>
<text x="138.4" y="88.9">1</text>
<text x="198" y="88.9">1M</text>
<text x="198" y="87.3">R506</text>
<text x="204.6" y="87.3">R507</text>
<text x="205" y="88.9">1M</text>
<text x="218.1" y="85.6">PACUSBU3</text>
<text x="20.4" y="92.7">TEMP_PRODUCT</text>
<text x="50.3" y="95.9">VR500</text>
<text x="89.8" y="91">VF</text>
<text x="137" y="90.2">2</text>
<text x="137" y="91.8">3</text>
<text x="137" y="93.5">4</text>
<text x="137" y="95.1">5</text>
<text x="138.3" y="94.1">NC</text>
<text x="138.3" y="95.8">NC</text>
<text x="138.9" y="91">2</text>
<text x="138.9" y="92.6">3</text>
<text x="40.6" y="99.2">NC</text>
<text x="40.6" y="97.5">R505</text>
<text x="49.9" y="97.6">NCP15WB473J04RC</text>
<text x="98.6" y="99.5">C504</text>
<text x="99" y="101.2">9PF</text>
<text x="104.7" y="99.2">R508</text>
<text x="105.8" y="100.9">NC</text>
<text x="112.1" y="99.5">C500</text>
<text x="112.1" y="101.2">100nF</text>
<text x="123.6" y="98">ZD506</text>
<text x="123.7" y="99.7">TDZ5.6</text>
<text x="137" y="96.8">6</text>
<text x="137" y="98.5">7</text>
<text x="138.3" y="97.4">NC</text>
<text x="138.3" y="99.1">NC</text>
<text x="56.4" y="131.7">+VDD_IO_HIGH_2V9</text>
<text x="90.4" y="133.9">VBAT</text>
<text x="112.3" y="133.4">+VDD_IO_HIGH_2V9</text>
<text x="63.7" y="143.2">R510</text>
<text x="119.5" y="141.1">R509</text>
<text x="119.5" y="142.7">100K</text>
<text x="63.7" y="144.8">47K</text>
<text x="80.5" y="148.5">U501</text>
<text x="16.2" y="151.8">+VBUS_5V</text>
<text x="72.9" y="151">1</text>
<text x="72.9" y="154.3">3</text>
<text x="72.9" y="152.7">2</text>
<text x="75.3" y="151.5">USBIN</text>
<text x="75.3" y="154.8">ITERM</text>
<text x="75.3" y="153.2">IUSB</text>
<text x="84.4" y="151.5">DCIN</text>
<text x="85" y="153.2">BAT</text>
<text x="85.3" y="154.8">IDC</text>
<text x="88.4" y="154.3">14</text>
<text x="88.4" y="152.7">15</text>
<text x="88.4" y="151">16</text>
<text x="93.8" y="152.8">R511</text>
<text x="100.2" y="152.6">330K,1%</text>
<text x="159.8" y="151.8">V_EXT_CHARGE</text>
<text x="159.8" y="153.5">MES_BATT</text>
<text x="14.2" y="158.4">END_OF_CHG</text>
<text x="16.3" y="156.6">AUX_ON</text>
<text x="19.2" y="161.8">VBAT</text>
<text x="72.9" y="160.9">7</text>
<text x="72.9" y="159.2">6</text>
<text x="72.9" y="157.6">5</text>
<text x="72.9" y="156">4</text>
<text x="75.3" y="161.4">VCC</text>
<text x="75.3" y="159.7">VOUT</text>
<text x="75.3" y="158.1">_CHRG</text>
<text x="75.3" y="156.5">_PWR</text>
<text x="82" y="156.5">USBPWR</text>
<text x="84.7" y="159.7">RUN</text>
<text x="84.8" y="158.1">ENA</text>
<text x="85.4" y="161.4">SW</text>
<text x="88.4" y="159.2">11</text>
<text x="88.4" y="160.9">10</text>
<text x="88.4" y="156">13</text>
<text x="88.4" y="157.6">12</text>
<text x="92.4" y="160.8">L500</text>
<text x="99.4" y="160.8">2.2uH</text>
<text x="159.7" y="158.4">CHG_ON</text>
<text x="159.8" y="156.7">USB_IN</text>
<text x="159.9" y="161.3">+VDD_GSM_CORE_1V875</text>
<text x="160.2" y="160">+VDD_IO_HIGH_2V9</text>
<text x="48.9" y="167">R513</text>
<text x="55.5" y="167">R514</text>
<text x="62.3" y="167.9">10UF</text>
<text x="62.3" y="166.6">C501</text>
<text x="72.9" y="162.5">8</text>
<text x="75.3" y="163">GND</text>
<text x="79.2" y="166.3">LTC3550EDHC-1</text>
<text x="84.6" y="163">GND</text>
<text x="89.1" y="162.5">9</text>
<text x="107.6" y="167.5">R515</text>
<text x="113.9" y="164.6">R512</text>
<text x="120" y="167.8">C502</text>
<text x="126.2" y="166.6">C503</text>
<text x="131.9" y="164.9">ZD505</text>
<text x="139.6" y="167">TA504</text>
<text x="146.6" y="166.6">C505</text>
<text x="153.2" y="167">TA507</text>
<text x="34.2" y="170.3">1000NF</text>
<text x="35.7" y="168.6">C506</text>
<text x="48.9" y="168.6">2.7K</text>
<text x="55.5" y="168.6">1K,1%</text>
<text x="62.4" y="169.5">10V</text>
<text x="107.6" y="169.1">2K,1%</text>
<text x="115.4" y="171.2" transform="rotate(-90 115.4 171.2)">200K,1%</text>
<text x="120" y="169.5">10UF</text>
<text x="126.2" y="168.2">330nF</text>
<text x="126.5" y="169.5">10V</text>
<text x="134.7" y="172.5" transform="rotate(-90 134.7 172.5)">UDZS8.2B</text>
<text x="139.5" y="168.3">10UF</text>
<text x="140.3" y="169.9">10V</text>
<text x="145.8" y="168.2">100NF</text>
<text x="146.5" y="169.5">10V</text>
<text x="153.2" y="168.6">47UF</text>
<text x="153.2" y="170.3">4V</text>
</g>
</svg>
